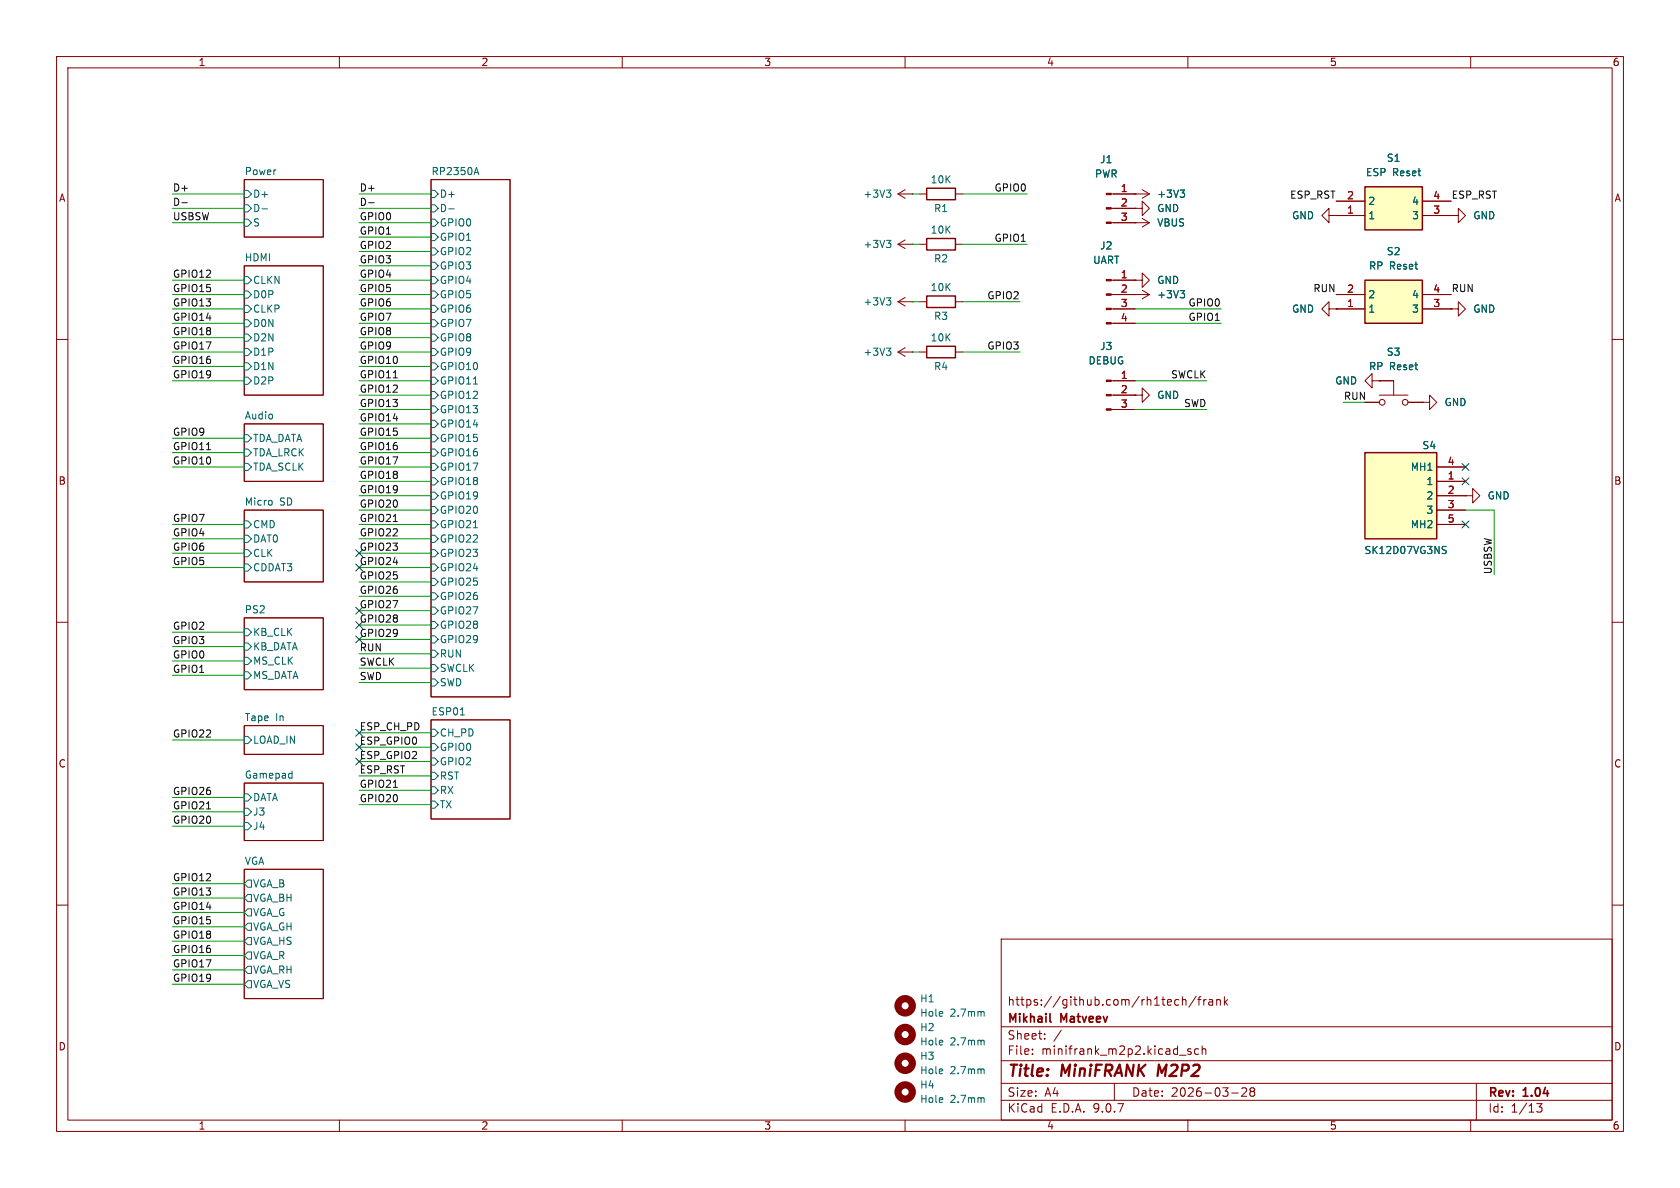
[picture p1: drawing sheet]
<svg xmlns="http://www.w3.org/2000/svg" width="297mm" height="210mm" viewBox="0 0 297 210" stroke-linecap="round" stroke-linejoin="round" font-family="sans-serif">
<g fill="none" stroke="#840000" stroke-width=".18">
<path d="M10 10h277v190h-277zM12 12h273v186h-273zM60 10v2M110 10v2M160 10v2M210 10v2M260 10v2M43.2 31.8h13.9v10.1h-13.9zM76.2 31.8h14v91.4h-14zM234.9 38.1v-1.3l-1.2 1.3 1.2 1.3v-1.3h1.3M236.2 38.1h.1M43.2 47h13.9v22.9h-13.9z"/>
<path d="M162.6 53.3h1.2M168.9 53.3h1.3M234.9 54.6v-1.3l-1.2 1.3 1.2 1.3v-1.3h1.3M236.2 54.6h.1M10 60h2M43.2 74.9h13.9v10.2h-13.9zM162.6 62.2h1.2M168.9 62.2h1.3M285 60h2M43.2 90.2h13.9v12.7h-13.9zM259.1 87.6h1.2v-1.2l1.3 1.2-1.3 1.3v-1.3M259.1 87.6h.1"/>
<path d="M10 110h2M43.2 109.2h13.9v12.7h-13.9zM285 110h2M43.2 138.4h13.9v10.2h-13.9zM43.2 128.3h13.9v5.1h-13.9zM76.2 127.3h14v17.5h-14zM43.2 153.7h13.9v22.8h-13.9zM10 160h2M177 166h108v32h-108zM208 176.7l.4 .1M208.4 177.6l-.4 .1M209 176.8l.2-.1 .4 .1 .1 .9"/>
<path d="M209 176.2v1.5M211.5 176.1l-1.3 2M211.7 176.7h.6M212.3 176.2l-.3 .2v1.3M212.8 176.7v1M213.2 176.7l-.2 .1-.2 .2M213.7 176.8h.6l.1 .9M214.4 177.1h-.5a.29 .29 0 0 0-.2 .3 .29 .29 0 0 0 .2 .3l.5-.1M215.1 176.8l.2-.1 .4 .1v.9M215.1 176.7v1M216.5 176.2v1.5M216.6 177.1l.4 .6"/>
<path d="M217 176.7l-.5 .6M285 160h2M60 198v2M110 198v2M160 198v2M177 194.5h108M177 191.5h108M177 187.5h108M177 181.5h108M182.5 186.3v.1M182.5 185.5v.1M184.7 183.6v.1"/>
<path d="M184.7 182.8v.1M187.6 182.1l-1.3 2M197 191.5v3M208.5 186.5h1.2M210 198v2M210.5 185.5l-.3-.1-.2 .2v.2l.5 .2v.3h-.5M211.9 185.5l-.4-.1-.3 .3v.4l.1 .2h.6M212.5 185.5l.2-.1 .4 .1 .1 .9M212.5 184.9v1.5M217.7 193.2h1.2M219.5 192.4l.6-.1 .2 .1 .1 .3-.9 1.1h.9M221.2 192.9l-.2-.2 .2-.4 .5 .1 .1 .2-.3 .3"/>
<path d="M221.2 192.9l-.2 .3v.5l.2 .1 .5-.1 .1-.2-.1-.4-.2-.2M221.2 192.9h.3M260 198v2M261 191.5v6.5M271.7 195.1h.9l-.5 .6 .4 .1v.7l-.2 .1-.6-.1"/>
</g>
<path d="M204.9 188.2l-.3 2" fill="none" stroke="#840000" stroke-width=".4"/>
<path d="M185.6 180.5l.2 .2" fill="none" stroke="#840000" stroke-width=".3"/>
<g fill="none" stroke="#006464" stroke-width=".18">
<path d="M43.2 33.7h.6l.6 .6-.6 .6h-.6zM43.2 36.2h.6l.6 .6-.6 .7h-.6zM43.2 38.7h.6l.6 .7-.6 .6h-.6zM46.3 36.9h1M76.2 33.7h.6l.7 .6-.7 .6h-.6zM76.2 36.2h.6l.7 .6-.7 .7h-.6zM76.2 38.7h.6l.7 .7-.7 .6h-.6zM79.3 36.9h1M83.9 30.5h.6M84.2 29.6l.4 1.3M43.2 48.9h.6l.6 .6-.6 .7h-.6zM43.2 51.4h.6l.6 .7-.6 .6h-.6z"/>
<path d="M43.2 54h.6l.6 .6-.6 .6h-.6zM43.2 56.5h.6l.6 .7-.6 .6h-.6zM43.2 59.1h.6l.6 .6-.6 .6h-.6zM76.2 41.3h.6l.7 .6-.7 .6h-.6zM76.2 43.8h.6l.7 .7-.7 .6h-.6zM76.2 46.4h.6l.7 .6-.7 .6h-.6zM76.2 48.9h.6l.7 .6-.7 .7h-.6zM76.2 51.4h.6l.7 .7-.7 .6h-.6zM76.2 54h.6l.7 .6-.7 .6h-.6zM76.2 56.5h.6l.7 .7-.7 .6h-.6zM76.2 59.1h.6l.7 .6-.7 .6h-.6zM43.2 61.6h.6l.6 .6-.6 .7h-.6z"/>
<path d="M43.2 64.1h.6l.6 .7-.6 .6h-.6zM43.2 66.7h.6l.6 .6-.6 .6h-.6zM43.2 76.8h.6l.6 .7-.6 .6h-.6zM43.2 79.4h.6l.6 .6-.6 .6h-.6zM76.2 61.6h.6l.7 .6-.7 .7h-.6zM76.2 64.1h.6l.7 .7-.7 .6h-.6zM76.2 66.7h.6l.7 .6-.7 .6h-.6zM76.2 69.2h.6l.7 .7-.7 .6h-.6zM76.2 71.8h.6l.7 .6-.7 .6h-.6zM76.2 74.3h.6l.7 .6-.7 .7h-.6zM76.2 76.8h.6l.7 .7-.7 .6h-.6zM76.2 79.4h.6l.7 .6-.7 .6h-.6z"/>
<path d="M83.7 67.9h.7M43.2 92.1h.6l.6 .6-.6 .6h-.6zM43.2 94.6h.6l.6 .7-.6 .6h-.6zM43.2 97.2h.6l.6 .6-.6 .6h-.6zM43.2 99.7h.6l.6 .6-.6 .7h-.6zM43.2 81.9h.6l.6 .7-.6 .6h-.6zM48.1 88.6v.6M76.2 81.9h.6l.7 .7-.7 .6h-.6zM76.2 84.5h.6l.7 .6-.7 .6h-.6zM76.2 87h.6l.7 .6-.7 .7h-.6zM76.2 89.5h.6l.7 .7-.7 .6h-.6zM76.2 92.1h.6l.7 .6-.7 .6h-.6z"/>
<path d="M76.2 94.6h.6l.7 .7-.7 .6h-.6zM76.2 97.2h.6l.7 .6-.7 .6h-.6zM76.2 99.7h.6l.7 .6-.7 .7h-.6zM83.7 93.3h.7M43.2 111.1h.6l.6 .7-.6 .6h-.6zM43.2 113.7h.6l.6 .6-.6 .6h-.6zM43.2 116.2h.6l.6 .6-.6 .7h-.6zM43.2 118.7h.6l.6 .7-.6 .6h-.6zM76.2 102.2h.6l.7 .7-.7 .6h-.6zM76.2 104.8h.6l.7 .6-.7 .6h-.6zM76.2 107.3h.6l.7 .7-.7 .6h-.6zM76.2 109.9h.6l.7 .6-.7 .6h-.6z"/>
<path d="M76.2 112.4h.6l.7 .6-.7 .7h-.6zM76.2 114.9h.6l.7 .7-.7 .6h-.6zM76.2 117.5h.6l.7 .6-.7 .6h-.6zM43.2 130.2h.6l.6 .6-.6 .6h-.6zM51.3 136.7l.3 .1M51.6 136.3v1.3M51.6 137.5l-.3 .1M76.2 120h.6l.7 .7-.7 .6h-.6zM76.2 128.9h.6l.7 .6-.7 .7h-.6zM76.2 131.4h.6l.7 .7-.7 .6h-.6zM76.2 134h.6l.7 .6-.7 .7h-.6zM76.2 136.5h.6l.7 .7-.7 .6h-.6z"/>
<path d="M76.2 139.1h.6l.7 .6-.7 .6h-.6zM81.4 126.4h.7M43.2 140.3h.6l.6 .7-.6 .6h-.6zM43.2 142.9h.6l.6 .6-.6 .6h-.6zM43.2 145.4h.6l.6 .7-.6 .6h-.6zM43.8 155.6h.6v1.2h-.6l-.6-.6zM43.8 158.1h.6v1.3h-.6l-.6-.6zM76.2 141.6h.6l.7 .6-.7 .7h-.6zM43.8 160.7h.6v1.2h-.6l-.6-.6zM43.8 163.2h.6v1.3h-.6l-.6-.7zM43.8 165.7h.6v1.3h-.6l-.6-.6zM43.8 168.3h.6v1.2h-.6l-.6-.6z"/>
<path d="M43.8 170.8h.6v1.3h-.6l-.6-.6zM43.8 173.4h.6v1.2h-.6l-.6-.6zM173.8 189l.2 .1v.7"/>
</g>
<path d="M163.8 52.3h5.1v2.1h-5.1zM163.8 61.2h5.1v2h-5.1z" fill="none" stroke="#840000" stroke-width=".25"/>
<circle cx="160" cy="188" r="1.27" fill="none" stroke="#840000" stroke-width="1.3"/>
<path d="M241.3 80h12.7v15.3h-12.7z" fill="#ffffc2"/>
<path d="M241.3 80h12.7v15.3h-12.7z" fill="none" stroke="#840000" stroke-width=".25"/>
<path d="M242.6 67.3v-1.3l-1.3 1.3 1.3 1.3v-1.3h1.2M243.8 67.3h.1M251.5 71.1h1.2v-1.2l1.3 1.2-1.3 1.3v-1.3M251.5 71.1h.1M254 82.6h5.1M254 85.1h5.1M254 87.6h5.1M254 90.2h5.1M254 92.7h5.1" fill="none" stroke="#840000" stroke-width=".18"/>
<path d="M255.2 97.2l.4 .1 .1 .3-.3 .3h-.3M255.2 96.6l.5 .1M173.8 194l.2 .2v.7M173.8 183.9l.2 .2v.6" fill="none" stroke="#006464" stroke-width=".18"/>
<g fill="none" stroke="#840000" stroke-width="1.3">
<circle cx="160" cy="193" r="1.27"/>
<circle cx="160" cy="182.9" r="1.27"/>
</g>
<path d="M241.3 49.5h10.2v7.7h-10.2z" fill="#ffffc2"/>
<path d="M241.3 49.5h10.2v7.7h-10.2z" fill="none" stroke="#840000" stroke-width=".25"/>
<path d="M236.2 52.1h5.1M236.2 54.6h5.1M251.5 52.1h5M251.5 54.6h5M196.4 67.3h4.3M196.4 69.9h4.3M196.4 72.4h4.3M200.7 69.9h1.2v-1.3l1.3 1.3-1.3 1.2v-1.2M200.7 69.9h.1" fill="none" stroke="#840000" stroke-width=".18"/>
<g fill="#840000" stroke="#840000" stroke-width=".18">
<path d="M195.6 67.2h.8v.2h-.8z"/>
<path d="M195.6 69.7h.8v.3h-.8z"/>
<path d="M195.6 72.3h.8v.2h-.8z"/>
</g>
<path d="M241.3 33h10.2v7.6h-10.2z" fill="#ffffc2"/>
<path d="M163.8 33.3h5.1v2h-5.1zM241.3 33h10.2v7.6h-10.2zM163.8 42.2h5.1v2h-5.1z" fill="none" stroke="#840000" stroke-width=".25"/>
<g fill="none" stroke="#840000" stroke-width=".18">
<path d="M158.7 34.3h2.6M158.7 34.3l1.3 .8M160 33.5l-1.3 .8M161.3 34.3h.1M162.6 34.3h1.2M168.9 34.3h1.3M196.4 34.3h6.8M196.4 39.4h6.8M196.4 36.8h4.3M200.7 39.4h.1M200.7 36.8h1.2v-1.2l1.3 1.2-1.3 1.3v-1.3M200.7 36.8h.1"/>
<path d="M200.7 34.3h.1M201.9 38.6l1.3 .8M201.9 33.5l1.3 .8M203.2 39.4l-1.3 .7M203.2 34.3l-1.3 .8M236.2 38.1h.1M236.2 35.6h5.1M236.2 38.1h5.1M251.5 35.6h5M251.5 38.1h5M256.5 38.1h1.3v-1.3l1.3 1.3-1.3 1.3v-1.3M256.5 38.1h.1"/>
<path d="M158.7 43.2l1.3 .7M158.7 43.2h2.6M158.7 53.3l1.3 .8M158.7 53.3h2.6M160 42.4l-1.3 .8M160 52.6l-1.3 .7M161.3 43.2h.1M161.3 53.3h.1M162.6 43.2h1.2M168.9 43.2h1.3M196.4 52.1h6.8M196.4 49.5h4.3"/>
<path d="M196.4 54.6h4.3M196.4 57.2h4.3M200.7 52.1h.1M200.7 49.5h1.2v-1.2l1.3 1.2-1.3 1.3v-1.3M200.7 49.5h.1M201.9 51.3l1.3 .8M203.2 52.1l-1.3 .7M236.2 54.6h.1M236.2 52.1h5.1M236.2 54.6h5.1M251.5 52.1h5M251.5 54.6h5"/>
<path d="M256.5 54.6h1.3v-1.3l1.3 1.3-1.3 1.3v-1.3M256.5 54.6h.1M158.7 62.2l1.3 .8M158.7 62.2h2.6M160 61.5l-1.3 .7M161.3 62.2h.1M196.8 69.9h3.9M196.8 67.3h3.9M196.8 72.4h3.9M200.7 69.9h.1M241.3 71.1h2.5M243.8 67.3h.1"/>
<path d="M243.8 67.3h2.6v2.6M243.8 69.9h5.1M248.9 71.1h2.6M251.5 71.1h.1M254 82.6h5.1M254 85.1h5.1M254 87.6h5.1M254 90.2h5.1M254 92.7h5.1M259.1 87.6h.1"/>
<circle cx="244.3" cy="71.1" r=".51"/>
<circle cx="248.4" cy="71.1" r=".51"/>
</g>
<g fill="none" stroke="#006464" stroke-width=".18">
<path d="M156.7 33.6h.8l-.4 .5M157.3 34.1l.2 .2v.3l-.2 .3M208.6 33.6h.8l-.4 .5M209.2 34.1l.2 .2v.3l-.2 .3M156.7 42.5h.8l-.4 .5M156.7 52.6h.8l-.4 .5M157.3 43l.2 .2v.3l-.2 .3M157.3 53.1l.2 .3v.3l-.2 .2M208.6 51.4h.8l-.4 .5M209.2 51.9l.2 .2v.3l-.2 .2M156.7 61.5h.8l-.4 .5M157.3 62l.2 .3v.3l-.2 .2"/>
<path d="M255.2 97.2l.4 .1 .1 .3-.3 .3h-.3M255.2 96.6l.5 .1M173.8 178.8l.2 .2v.6"/>
</g>
<g fill="#840000" stroke="#840000" stroke-width=".18">
<path d="M195.6 49.4h.8v.3h-.8z"/>
<path d="M195.6 51.9h.8v.3h-.8z"/>
<path d="M195.6 54.5h.8v.2h-.8z"/>
<path d="M195.6 57h.8v.3h-.8z"/>
<path d="M195.6 34.2h.8v.2h-.8z"/>
<path d="M195.6 36.7h.8v.3h-.8z"/>
<path d="M195.6 39.2h.8v.3h-.8z"/>
</g>
<circle cx="160" cy="177.8" r="1.27" fill="none" stroke="#840000" stroke-width="1.3"/>
<path d="M32.2 35.8h.9M65.2 35.8h.9M36.5 79.5h.7M69.5 66.8h.8M69.5 92.2h.8M69.5 139.2h.8M36.5 143h.7" fill="none" stroke="#0f0f0f" stroke-width=".18"/>
<g fill="none" stroke="#009600" stroke-width=".18">
<path d="M30.5 36.8h12.7M30.5 39.4h12.7M30.5 34.3h12.7M63.5 36.8h12.7M63.5 39.4h12.7M63.5 34.3h12.7M161.3 34.3h1.3M170.2 34.3h11.4M30.5 52.1h12.7M30.5 49.5h12.7M30.5 59.7h12.7M30.5 54.6h12.7"/>
<path d="M30.5 57.2h12.7M63.5 52.1h12.7M63.5 49.5h12.7M63.5 59.7h12.7M63.5 54.6h12.7M63.5 57.2h12.7M63.5 44.5h12.7M63.5 41.9h12.7M63.5 47h12.7M161.3 43.2h1.3M161.3 53.3h1.3M170.2 43.2h11.4"/>
<path d="M170.2 53.3h10.1M200.7 54.6h15.2M200.7 57.2h15.2M30.5 64.8h12.7M30.5 62.2h12.7M30.5 67.3h12.7M30.5 77.5h12.7M63.5 64.8h12.7M63.5 62.2h12.7M63.5 67.3h12.7M63.5 77.5h12.7M63.5 74.9h12.7"/>
<path d="M63.5 72.4h12.7M63.5 69.9h12.7M161.3 62.2h1.3M170.2 62.2h10.1M200.7 67.3h12.7M200.7 72.4h12.7M237.5 71.1h3.8M30.5 92.7h12.7M30.5 82.6h12.7M30.5 95.3h12.7M30.5 80h12.7M30.5 97.8h12.7"/>
<path d="M63.5 87.6h12.7M63.5 92.7h12.7M63.5 82.6h12.7M63.5 95.3h12.7M63.5 80h12.7M63.5 97.8h12.7M63.5 85.1h12.7M63.5 90.2h12.7M259.1 90.2h5.1v11.4M30.5 114.3h12.7M30.5 100.3h12.7M30.5 111.8h12.7"/>
<path d="M30.5 116.8h12.7M30.5 119.4h12.7M63.5 113h12.7M63.5 110.5h12.7M63.5 100.3h12.7M63.5 115.6h12.7M63.5 105.4h12.7M63.5 102.9h12.7M63.5 118.1h12.7M63.5 108h12.7M30.5 130.8h12.7M63.5 134.6h12.7"/>
<path d="M63.5 137.2h12.7M63.5 139.7h12.7M63.5 132.1h12.7M63.5 129.5h12.7M63.5 120.7h12.7M30.5 156.2h12.7M30.5 141h12.7M30.5 158.8h12.7M30.5 146.1h12.7M30.5 143.5h12.7M63.5 142.2h12.7M30.5 163.8h12.7"/>
<path d="M30.5 161.3h12.7M30.5 174h12.7M30.5 171.5h12.7M30.5 168.9h12.7M30.5 166.4h12.7"/>
</g>
<g fill="none" stroke="#000084" stroke-width=".18">
<path d="M62.9 99.7l1.2 1.2M62.9 97.2l1.2 1.2M64.1 99.7l-1.2 1.2M64.1 97.2l-1.2 1.2M258.5 81.9l1.2 1.3M258.5 92.1l1.2 1.2M258.5 84.5l1.2 1.2M259.7 81.9l-1.2 1.3M259.7 92.1l-1.2 1.2M259.7 84.5l-1.2 1.2M62.9 109.9l1.2 1.2M62.9 107.3l1.2 1.3"/>
<path d="M62.9 112.4l1.2 1.2M64.1 109.9l-1.2 1.2M64.1 107.3l-1.2 1.3M64.1 112.4l-1.2 1.2M62.9 131.5l1.2 1.2M62.9 134l1.2 1.2M62.9 128.9l1.2 1.2M64.1 131.5l-1.2 1.2M64.1 134l-1.2 1.2M64.1 128.9l-1.2 1.2"/>
</g>
<g font-size="2.8" fill="#840000">
<text x="178" y="190.9">Title:</text>
<text x="187.7" y="190.9">MiniFRANK</text>
<text x="205.5" y="190.9">M2P2</text>
</g>
<g font-size="2.1" fill="#840000">
<text x="178" y="178">https://github.com/rh1tech/frank</text>
<text x="178" y="184">Sheet:</text>
<text x="178" y="181.2">Mikhail</text>
<text x="187.6" y="181.2">Matveev</text>
<text x="178" y="186.7">File:</text>
<text x="184.1" y="186.7">minifrank_m2p2.kicad_sch</text>
<text x="178" y="196.9">KiCad</text>
<text x="178" y="194.1">Size:</text>
<text x="184.7" y="194.1">A4</text>
<text x="185.7" y="196.9">E.D.A.</text>
<text x="193.3" y="196.9">9.0.7</text>
<text x="200" y="194.1">Date:</text>
<text x="207" y="194.1">2026-03-28</text>
<text x="263" y="194.3">Rev:</text>
<text x="263" y="196.9">Id:</text>
<text x="267.1" y="196.9">1/13</text>
<text x="269.4" y="194.3">1.04</text>
</g>
<g font-size="1.8" fill="#840000">
<text x="35" y="11.9">1</text>
<text x="85" y="11.9">2</text>
<text x="135" y="11.9">3</text>
<text x="185" y="11.9">4</text>
<text x="235" y="11.9">5</text>
<text x="285" y="11.9">6</text>
<text x="10.3" y="35.9">A</text>
<text x="285.3" y="35.9">A</text>
<text x="10.3" y="85.9">B</text>
<text x="285.3" y="85.9">B</text>
<text x="10.3" y="135.9">C</text>
<text x="285.3" y="135.9">C</text>
<text x="10.3" y="185.9">D</text>
<text x="285.3" y="185.9">D</text>
<text x="35" y="199.9">1</text>
<text x="85" y="199.9">2</text>
<text x="135" y="199.9">3</text>
<text x="185" y="199.9">4</text>
<text x="235" y="199.9">5</text>
<text x="285" y="199.9">6</text>
</g>
<g font-size="1.8" fill="#006464">
<text x="194.4" y="29.1">J1</text>
<text x="245.1" y="28.8">S1</text>
<text x="43.2" y="31">Power</text>
<text x="44.6" y="35.2">D+</text>
<text x="76.2" y="31">RP2350A</text>
<text x="77.7" y="35.2">D+</text>
<text x="152.6" y="35.2">+3V3</text>
<text x="164.4" y="32.6">10K</text>
<text x="193.5" y="31.6">PWR</text>
<text x="204.5" y="35.2">+3V3</text>
<text x="241.4" y="31.3">ESP</text>
<text x="246.2" y="31.3">Reset</text>
<text x="44.6" y="37.7">D-</text>
<text x="44.6" y="40.2">S</text>
<text x="77.7" y="37.7">D-</text>
<text x="77.7" y="40.2">GPIO0</text>
<text x="164.4" y="41.5">10K</text>
<text x="165" y="37.7">R1</text>
<text x="204.5" y="37.7">GND</text>
<text x="204.5" y="40.2">VBUS</text>
<text x="228.3" y="39">GND</text>
<text x="241.8" y="36.4">2</text>
<text x="241.8" y="39">1</text>
<text x="249.5" y="36.4">4</text>
<text x="249.5" y="39">3</text>
<text x="260.4" y="39">GND</text>
<text x="43.2" y="46.3">HDMI</text>
<text x="77.7" y="42.8">GPIO1</text>
<text x="77.7" y="45.3">GPIO2</text>
<text x="77.7" y="47.9">GPIO3</text>
<text x="152.6" y="44">+3V3</text>
<text x="165" y="46.6">R2</text>
<text x="193.1" y="46.8">UART</text>
<text x="194.4" y="44.3">J2</text>
<text x="241.9" y="47.9">RP</text>
<text x="245.1" y="45.3">S2</text>
<text x="245.6" y="47.9">Reset</text>
<text x="44.6" y="50.4">CLKN</text>
<text x="44.6" y="52.9">D0P</text>
<text x="77.7" y="50.4">GPIO4</text>
<text x="77.7" y="52.9">GPIO5</text>
<text x="164.4" y="51.7">10K</text>
<text x="204.5" y="50.4">GND</text>
<text x="204.5" y="52.9">+3V3</text>
<text x="241.8" y="52.9">2</text>
<text x="249.5" y="52.9">4</text>
<text x="44.6" y="55.5">CLKP</text>
<text x="44.6" y="58">D0N</text>
<text x="77.7" y="55.5">GPIO6</text>
<text x="77.7" y="58">GPIO7</text>
<text x="152.6" y="54.2">+3V3</text>
<text x="165" y="56.7">R3</text>
<text x="228.3" y="55.5">GND</text>
<text x="241.8" y="55.5">1</text>
<text x="249.5" y="55.5">3</text>
<text x="260.4" y="55.5">GND</text>
<text x="44.6" y="60.6">D2N</text>
<text x="44.6" y="63.1">D1P</text>
<text x="44.6" y="65.6">D1N</text>
<text x="77.7" y="60.6">GPIO8</text>
<text x="77.7" y="63.1">GPIO9</text>
<text x="77.7" y="65.6">GPIO10</text>
<text x="152.6" y="63.1">+3V3</text>
<text x="164.4" y="60.6">10K</text>
<text x="165" y="65.6">R4</text>
<text x="192.3" y="64.6">DEBUG</text>
<text x="194.4" y="62.1">J3</text>
<text x="241.9" y="65.6">RP</text>
<text x="245.1" y="63.1">S3</text>
<text x="245.6" y="65.6">Reset</text>
<text x="44.6" y="68.2">D2P</text>
<text x="77.7" y="68.2">GPIO11</text>
<text x="77.7" y="70.7">GPIO12</text>
<text x="204.5" y="70.7">GND</text>
<text x="235.9" y="68.2">GND</text>
<text x="255.3" y="72">GND</text>
<text x="43.2" y="74.2">Audio</text>
<text x="77.7" y="73.3">GPIO13</text>
<text x="77.7" y="75.8">GPIO14</text>
<text x="44.6" y="78.3">TDA_DATA</text>
<text x="44.6" y="80.9">TDA_LRCK</text>
<text x="44.6" y="83.4">TDA_SCLK</text>
<text x="77.7" y="78.3">GPIO15</text>
<text x="77.7" y="80.9">GPIO16</text>
<text x="77.7" y="83.4">GPIO17</text>
<text x="249.3" y="83.4">MH1</text>
<text x="251.4" y="79.6">S4</text>
<text x="43.2" y="89.5">Micro</text>
<text x="49.4" y="89.5">SD</text>
<text x="77.7" y="86">GPIO18</text>
<text x="77.7" y="88.5">GPIO19</text>
<text x="252.1" y="86">1</text>
<text x="252.1" y="88.5">2</text>
<text x="262.9" y="88.5">GND</text>
<text x="44.6" y="93.6">CMD</text>
<text x="77.7" y="91">GPIO20</text>
<text x="77.7" y="93.6">GPIO21</text>
<text x="249.3" y="93.6">MH2</text>
<text x="252.1" y="91">3</text>
<text x="44.6" y="96.1">DAT0</text>
<text x="44.6" y="98.7">CLK</text>
<text x="44.6" y="101.2">CDDAT3</text>
<text x="77.7" y="96.1">GPIO22</text>
<text x="77.7" y="98.7">GPIO23</text>
<text x="77.7" y="101.2">GPIO24</text>
<text x="241.1" y="98.1">SK12D07VG3NS</text>
<text x="77.7" y="103.7">GPIO25</text>
<text x="77.7" y="106.3">GPIO26</text>
<text x="43.2" y="108.5">PS2</text>
<text x="44.6" y="112.6">KB_CLK</text>
<text x="77.7" y="108.8">GPIO27</text>
<text x="77.7" y="111.4">GPIO28</text>
<text x="77.7" y="113.9">GPIO29</text>
<text x="44.6" y="115.2">KB_DATA</text>
<text x="44.6" y="117.7">MS_CLK</text>
<text x="77.7" y="116.4">RUN</text>
<text x="77.7" y="119">SWCLK</text>
<text x="44.6" y="120.2">MS_DATA</text>
<text x="77.7" y="121.5">SWD</text>
<text x="43.2" y="127.6">Tape</text>
<text x="44.6" y="131.7">LOAD_IN</text>
<text x="48.7" y="127.6">In</text>
<text x="76.2" y="126.5">ESP01</text>
<text x="77.7" y="130.4">CH_PD</text>
<text x="43.2" y="137.7">Gamepad</text>
<text x="77.7" y="132.9">GPIO0</text>
<text x="77.7" y="135.5">GPIO2</text>
<text x="44.6" y="141.8">DATA</text>
<text x="77.7" y="138">RST</text>
<text x="77.7" y="140.6">RX</text>
<text x="77.7" y="143.1">TX</text>
<text x="44.6" y="144.4">J3</text>
<text x="44.6" y="146.9">J4</text>
<text x="43.2" y="153">VGA</text>
<text x="44.6" y="157.1">VGA_B</text>
<text x="44.6" y="159.6">VGA_BH</text>
<text x="44.6" y="162.2">VGA_G</text>
<text x="44.6" y="164.7">VGA_GH</text>
<text x="44.6" y="167.2">VGA_HS</text>
<text x="44.6" y="169.8">VGA_R</text>
<text x="44.6" y="172.3">VGA_RH</text>
<text x="44.6" y="174.9">VGA_VS</text>
<text x="162.6" y="179.9">Hole</text>
<text x="162.6" y="177.4">H1</text>
<text x="168" y="179.9">2.7mm</text>
<text x="162.6" y="185">Hole</text>
<text x="162.6" y="182.5">H2</text>
<text x="168" y="185">2.7mm</text>
<text x="162.6" y="190.1">Hole</text>
<text x="162.6" y="187.6">H3</text>
<text x="168" y="190.1">2.7mm</text>
<text x="162.6" y="195.2">Hole</text>
<text x="162.6" y="192.6">H4</text>
<text x="168" y="195.2">2.7mm</text>
</g>
<g font-size="1.8" fill="#0f0f0f">
<text x="30.5" y="33.9">D+</text>
<text x="63.5" y="33.9">D+</text>
<text x="175.7" y="33.9">GPIO0</text>
<text x="228" y="35.2">ESP_RST</text>
<text x="256.5" y="35.2">ESP_RST</text>
<text x="30.5" y="36.5">D-</text>
<text x="30.5" y="39">USBSW</text>
<text x="63.5" y="41.6">GPIO1</text>
<text x="63.5" y="36.5">D-</text>
<text x="63.5" y="39">GPIO0</text>
<text x="63.5" y="44.1">GPIO2</text>
<text x="63.5" y="46.6">GPIO3</text>
<text x="175.7" y="42.8">GPIO1</text>
<text x="30.5" y="51.7">GPIO15</text>
<text x="30.5" y="49.2">GPIO12</text>
<text x="63.5" y="51.7">GPIO5</text>
<text x="63.5" y="49.2">GPIO4</text>
<text x="174.5" y="53">GPIO2</text>
<text x="232.1" y="51.7">RUN</text>
<text x="256.5" y="51.7">RUN</text>
<text x="30.5" y="56.8">GPIO14</text>
<text x="30.5" y="59.3">GPIO18</text>
<text x="30.5" y="54.3">GPIO13</text>
<text x="63.5" y="56.8">GPIO7</text>
<text x="63.5" y="54.3">GPIO6</text>
<text x="63.5" y="59.3">GPIO8</text>
<text x="210" y="54.3">GPIO0</text>
<text x="210" y="56.8">GPIO1</text>
<text x="30.5" y="64.4">GPIO16</text>
<text x="30.5" y="61.9">GPIO17</text>
<text x="63.5" y="61.9">GPIO9</text>
<text x="63.5" y="64.4">GPIO10</text>
<text x="174.5" y="61.9">GPIO3</text>
<text x="30.5" y="67">GPIO19</text>
<text x="63.5" y="69.5">GPIO12</text>
<text x="63.5" y="67">GPIO11</text>
<text x="206.9" y="67">SWCLK</text>
<text x="237.5" y="70.8">RUN</text>
<text x="30.5" y="77.1">GPIO9</text>
<text x="63.5" y="74.6">GPIO14</text>
<text x="63.5" y="77.1">GPIO15</text>
<text x="63.5" y="72">GPIO13</text>
<text x="209.2" y="72">SWD</text>
<text x="30.5" y="79.7">GPIO11</text>
<text x="30.5" y="82.2">GPIO10</text>
<text x="63.5" y="82.2">GPIO17</text>
<text x="63.5" y="79.7">GPIO16</text>
<text x="63.5" y="84.7">GPIO18</text>
<text x="63.5" y="87.3">GPIO19</text>
<text x="63.5" y="89.8">GPIO20</text>
<text x="30.5" y="94.9">GPIO4</text>
<text x="30.5" y="92.4">GPIO7</text>
<text x="63.5" y="92.4">GPIO21</text>
<text x="63.5" y="94.9">GPIO22</text>
<text x="30.5" y="97.4">GPIO6</text>
<text x="30.5" y="100">GPIO5</text>
<text x="63.5" y="100">GPIO24</text>
<text x="63.5" y="97.4">GPIO23</text>
<text x="263.8" y="101.6" transform="rotate(-90 263.8 101.6)">USBSW</text>
<text x="63.5" y="102.5">GPIO25</text>
<text x="63.5" y="105.1">GPIO26</text>
<text x="63.5" y="107.6">GPIO27</text>
<text x="30.5" y="114">GPIO3</text>
<text x="30.5" y="111.4">GPIO2</text>
<text x="63.5" y="110.1">GPIO28</text>
<text x="63.5" y="112.7">GPIO29</text>
<text x="30.5" y="119">GPIO1</text>
<text x="30.5" y="116.5">GPIO0</text>
<text x="63.5" y="117.8">SWCLK</text>
<text x="63.5" y="115.2">RUN</text>
<text x="63.5" y="120.3">SWD</text>
<text x="30.5" y="130.5">GPIO22</text>
<text x="63.5" y="129.2">ESP_CH_PD</text>
<text x="63.5" y="131.7">ESP_GPIO0</text>
<text x="63.5" y="136.8">ESP_RST</text>
<text x="63.5" y="134.3">ESP_GPIO2</text>
<text x="30.5" y="143.2">GPIO21</text>
<text x="30.5" y="140.6">GPIO26</text>
<text x="63.5" y="139.4">GPIO21</text>
<text x="63.5" y="141.9">GPIO20</text>
<text x="30.5" y="145.7">GPIO20</text>
<text x="30.5" y="155.9">GPIO12</text>
<text x="30.5" y="158.4">GPIO13</text>
<text x="30.5" y="160.9">GPIO14</text>
<text x="30.5" y="166">GPIO18</text>
<text x="30.5" y="163.5">GPIO15</text>
<text x="30.5" y="168.6">GPIO16</text>
<text x="30.5" y="171.1">GPIO17</text>
<text x="30.5" y="173.6">GPIO19</text>
</g>
<g font-size="1.8" fill="#a90000">
<text x="198" y="34">1</text>
<text x="238.1" y="35.3">2</text>
<text x="253.3" y="35.3">4</text>
<text x="198" y="36.6">2</text>
<text x="198" y="39.1">3</text>
<text x="238.1" y="37.8">1</text>
<text x="253.3" y="37.8">3</text>
<text x="198" y="49.3">1</text>
<text x="198" y="51.8">2</text>
<text x="238.1" y="51.8">2</text>
<text x="253.3" y="51.8">4</text>
<text x="198" y="54.4">3</text>
<text x="198" y="56.9">4</text>
<text x="238.1" y="54.4">1</text>
<text x="253.3" y="54.4">3</text>
<text x="198" y="67.1">1</text>
<text x="198" y="69.6">2</text>
<text x="198" y="72.1">3</text>
<text x="255.8" y="82.3">4</text>
<text x="255.8" y="84.8">1</text>
<text x="255.8" y="87.4">2</text>
<text x="255.8" y="89.9">3</text>
<text x="255.8" y="92.5">5</text>
</g>
</svg>
